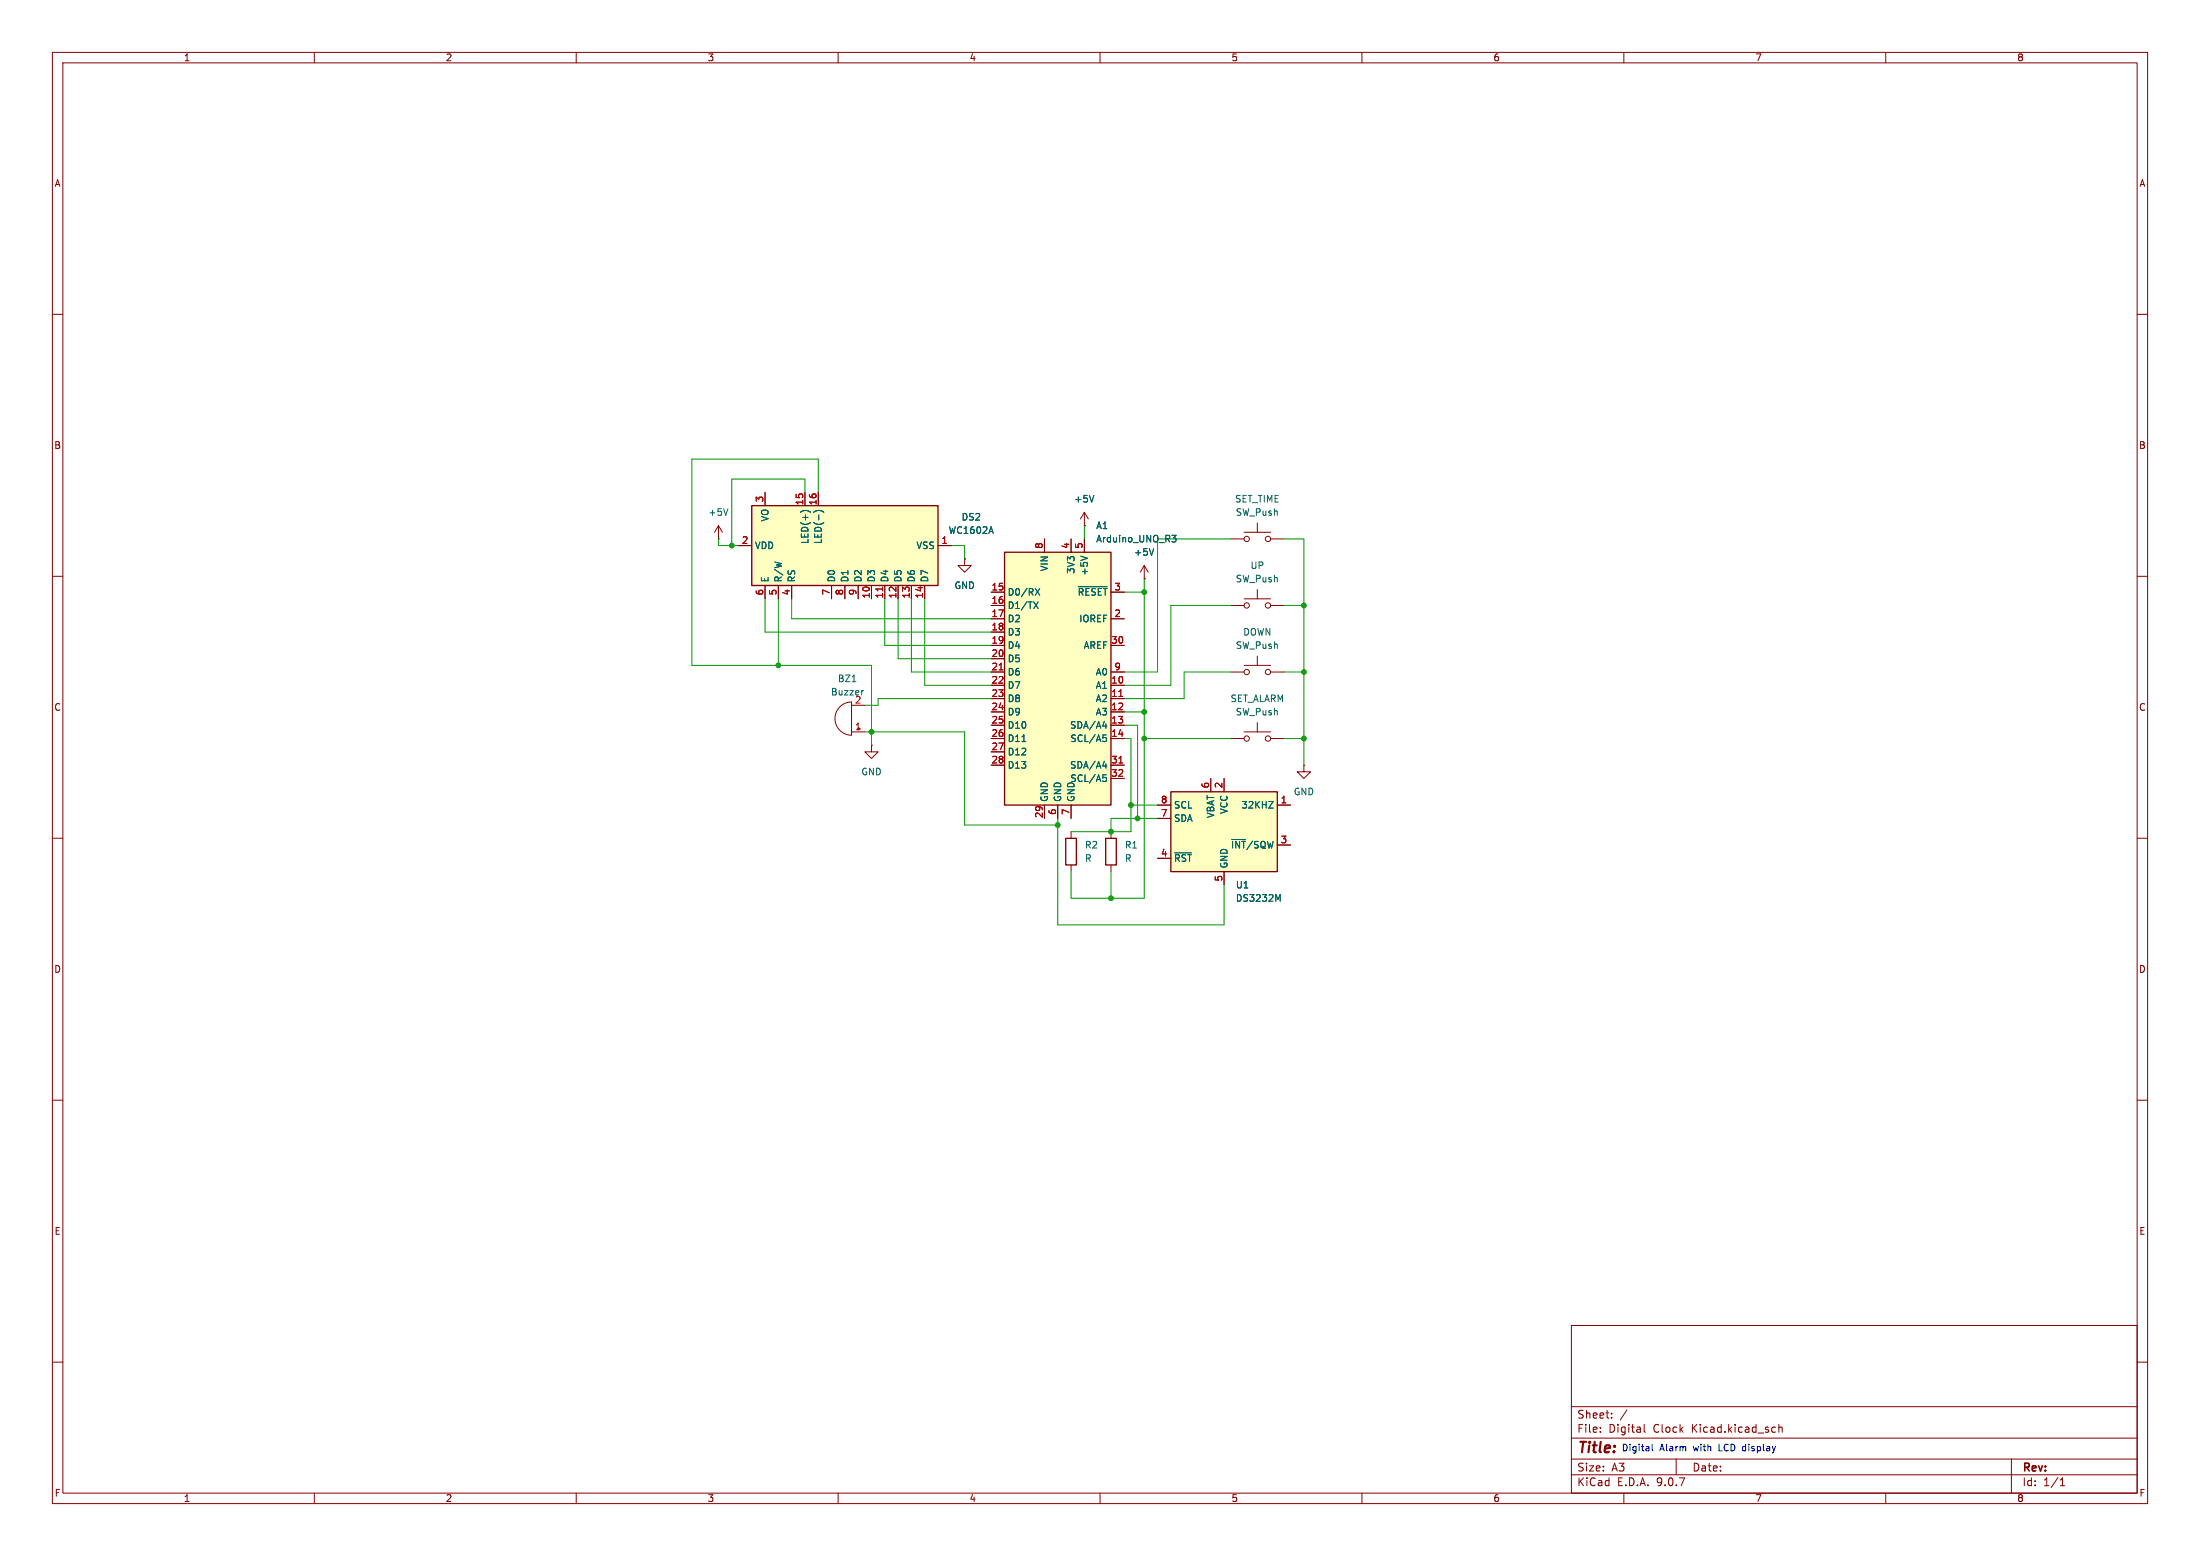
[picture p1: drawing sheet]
<svg xmlns="http://www.w3.org/2000/svg" width="420mm" height="297mm" viewBox="0 0 420 297" stroke-linecap="round" stroke-linejoin="round" font-family="sans-serif">
<g fill="none" stroke="#840000" stroke-width=".19">
<path d="M10 10h400v277h-400zM12 12h396v273h-396zM60 10v2M110 10v2M160 10v2M210 10v2M260 10v2M310 10v2M360 10v2M10 60h2M408 60h2M10 110h2"/>
<path d="M234.9 115.6h2.6M237.5 114.3h5.1M240 112.5v1.8M242.6 115.6h2.5M408 110h2M10 160h2M408 160h2M10 210h2M408 210h2M300 253h108v32h-108zM10 260h2M300 278.5h108"/>
<path d="M300 274.5h108M300 268.5h108M305.5 273.2v.2M305.5 272.5v.1M307.7 270.5v.2M307.7 269.8v.1M310.6 269.1l-1.3 1.9M313.9 271.9v1.3l.2 .2M320 278.5v3M338.5 272.4l.4 .1M338.9 273.3l-.4 .1M339.6 272.5l.2-.1 .4 .1v.9"/>
<path d="M339.6 271.9v1.5M384 278.5v6.5M408 260h2M60 285v2M110 285v2M160 285v2M210 285v2M260 285v2M300 281.5h108M310 285v2M360 285v2M393.3 283.6h.9"/>
<path d="M393.3 282.5l.4-.4v1.5"/>
<circle cx="238" cy="115.6" r=".51"/>
<circle cx="242.1" cy="115.6" r=".51"/>
</g>
<path d="M223.5 151.1h20.3v15.3h-20.3z" fill="#ffffc2"/>
<path d="M223.5 151.1h20.3v15.3h-20.3z" fill="none" stroke="#840000" stroke-width=".25"/>
<g fill="none" stroke="#840000" stroke-width=".19">
<path d="M207 97.8l-.8 1.3M207 97.8l.8 1.3M207 97.8v2.5M207 100.3h.1M234.9 128.3h2.6M237.5 127h5.1M237.5 139.7h5.1M240 125.2v1.8M240 137.9v1.8M242.6 128.3h2.5M221 153.7h2.5M221 156.2h2.5"/>
<path d="M231.1 148.6v2.5M233.7 148.6v2.5M234.9 141h2.6M242.6 141h2.5M243.8 153.7h2.6M248.9 146.1v1.2h1.3l-1.3 1.3-1.3-1.3h1.3M248.9 146.1h.1M221 163.8h2.5M233.7 166.4v2.5M243.8 161.3h2.6"/>
<circle cx="238" cy="128.3" r=".51"/>
<circle cx="242.1" cy="128.3" r=".51"/>
<circle cx="238" cy="141" r=".51"/>
<circle cx="242.1" cy="141" r=".51"/>
</g>
<path d="M208.8 94.6l-.4 1.2M242.2 153h.9l-.9 1.2h.9M224.3 162.8h3.1M244 171.7l.4-.9v1.2" fill="none" stroke="#006464" stroke-width=".19"/>
<path d="M191.8 105.4h20.3v48.3h-20.3z" fill="#ffffc2"/>
<path d="M191.8 105.4h20.3v48.3h-20.3zM211.1 160h2v5.1h-2z" fill="none" stroke="#840000" stroke-width=".25"/>
<g fill="none" stroke="#840000" stroke-width=".19">
<path d="M184.1 106.7v1.3h1.3l-1.3 1.2-1.2-1.2h1.2M184.1 106.7h.1M189.2 113h2.6M189.2 115.6h2.6M189.2 118.1h2.6M199.4 102.9v2.5M204.5 102.9v2.5M207 102.9v2.5M212.1 113h2.5M212.1 118.1h2.5M189.2 120.7h2.6M189.2 123.2h2.6"/>
<path d="M189.2 125.7h2.6M189.2 128.3h2.6M189.2 130.8h2.6M189.2 133.4h2.6M189.2 135.9h2.6M189.2 138.4h2.6M212.1 123.2h2.5M212.1 128.3h2.5M212.1 130.8h2.5M212.1 133.4h2.5M212.1 135.9h2.5M212.1 138.4h2.5"/>
<path d="M189.2 141h2.6M189.2 143.5h2.6M189.2 146.1h2.6M199.4 153.7v2.5M201.9 153.7v2.5M204.5 153.7v2.5M212.1 141h2.5M212.1 146.1h2.5M212.1 148.6h2.5M212.1 158.8v1.2M212.1 165.1v1.3"/>
</g>
<g fill="none" stroke="#006464" stroke-width=".19">
<path d="M197.3 114.9l.9 1.2M197.6 112.3l.9 1.3M198.2 114.9l-.9 1.2M198.5 112.3l-.9 1.3M205.9 112h5.5M206.3 106.1l1.3 .5M223.7 102.2h.8l-.4 .5 .3 .1 .1 .4-.2 .2h-.4M210.5 138.6h.8M211.1 138.2v.8M195.1 141.5h.7M210.5 146.2h.8M210.6 140.3h.6"/>
<path d="M210.6 147.9h.6M210.7 140.8h.3l.2 .2-.1 .5h-.4M210.7 148.4h.3l.2 .2-.1 .5-.4 .1M211.1 145.8v.8"/>
</g>
<path d="M190.7 127.9h.8M213.6 132.9h.7M213.6 145.6h.7" fill="none" stroke="#a90000" stroke-width=".19"/>
<path d="M143.5 96.5h35.6v15.3h-35.6z" fill="#ffffc2"/>
<path d="M143.5 96.5h35.6v15.3h-35.6zM203.5 160h2v5.1h-2z" fill="none" stroke="#840000" stroke-width=".25"/>
<g fill="none" stroke="#840000" stroke-width=".19">
<path d="M146 94v2.5M153.7 94v2.5M156.2 94v2.5M240 99.8v1.8M137.2 102.9h.1M137.2 100.3l-.8 1.3M137.2 100.3l.7 1.3M137.2 100.3v2.6M141 104.1h2.5M146 111.8v2.5M148.6 111.8v2.5M151.1 111.8v2.5"/>
<path d="M158.7 111.8v2.5M161.3 111.8v2.5M163.8 111.8v2.5M166.4 111.8v2.5M168.9 111.8v2.5M171.4 111.8v2.5M174 111.8v2.5M176.5 111.8v2.5M179.1 104.1h2.5M184.1 106.7h.1M189.2 113h2.6M189.2 115.6h2.6"/>
<path d="M189.2 118.1h2.6M199.4 102.9v2.5M204.5 102.9v2.5M207 100.3h.1M207 102.9v2.5M212.1 113h2.5M212.1 118.1h2.5M218.4 110.5h.1M218.4 108l-.7 1.2M218.4 108l.8 1.2M218.4 108v2.5M234.9 102.9h2.6"/>
<path d="M237.5 101.6h5.1M242.6 102.9h2.5M160.3 134.9a3.2 3.2 0 0 1 2.3-.9v6.3a3.2 3.2 0 0 1-3-1.9 3.2 3.2 0 0 1 .7-3.5zM162.6 139.7h2.5M162.6 134.6h2.5M189.2 120.7h2.6M189.2 123.2h2.6M189.2 125.7h2.6M189.2 128.3h2.6M189.2 130.8h2.6M189.2 133.4h2.6M189.2 135.9h2.6"/>
<path d="M189.2 138.4h2.6M212.1 123.2h2.5M212.1 128.3h2.5M212.1 130.8h2.5M212.1 133.4h2.5M212.1 135.9h2.5M212.1 138.4h2.5M166.4 142.2v1.3h1.2l-1.2 1.3-1.3-1.3h1.3M166.4 142.2h.1M189.2 141h2.6M189.2 143.5h2.6M189.2 146.1h2.6"/>
<path d="M199.4 153.7v2.5M201.9 153.7v2.5M204.5 153.7v2.5M204.5 158.8v1.2M212.1 141h2.5M212.1 146.1h2.5M212.1 148.6h2.5M221 153.7h2.5M221 156.2h2.5M231.1 148.6v2.5M233.7 148.6v2.5M243.8 153.7h2.6"/>
<path d="M204.5 165.1v1.3M221 163.8h2.5M233.7 166.4v2.5M243.8 161.3h2.6"/>
<circle cx="238" cy="102.9" r=".51"/>
<circle cx="242.1" cy="102.9" r=".51"/>
</g>
<path d="M168.5 112.1v.7M190.7 127.9h.8M213.6 132.9h.7M213.6 145.6h.7" fill="none" stroke="#a90000" stroke-width=".19"/>
<g fill="none" stroke="#006464" stroke-width=".19">
<path d="M139 97.1l-.4 1.3M152.8 97.8a1.46 1.46 0 0 1 1.9 0M155.3 97.8a1.46 1.46 0 0 1 2 0M208.8 94.6l-.4 1.2M197.3 114.9l.9 1.2M197.6 112.3l.9 1.3M198.2 114.9l-.9 1.2M198.5 112.3l-.9 1.3M205.9 112h5.5M206.3 106.1l1.3 .5M220.3 104.7l-.5 1.3M223.7 102.2h.8l-.4 .5 .3 .1 .1 .4-.2 .2h-.4"/>
<path d="M162.7 130.1h.7M164.9 131.8l-.3 .1M210.5 138.6h.8M211.1 138.2v.8M195.1 141.5h.7M210.5 146.2h.8M210.6 140.3h.6M210.6 147.9h.6M210.7 140.8h.3l.2 .2-.1 .5h-.4M210.7 148.4h.3l.2 .2-.1 .5-.4 .1M211.1 145.8v.8M242.2 153h.9l-.9 1.2h.9"/>
<path d="M224.3 162.8h3.1M244 171.7l.4-.9v1.2"/>
</g>
<g fill="none" stroke="#009600" stroke-width=".19">
<path d="M153.7 94v-2.6h-14v12.7M156.2 94v-6.4h-24.1v39.4h34.3v15.2M137.2 102.9v1.2h3.8M146 114.3v6.4h43.2M148.6 114.3v12.7M151.1 114.3v3.8h38.1M168.9 114.3v8.9h20.3M171.4 114.3v11.4h17.8M174 114.3v14h15.2M176.5 114.3v16.5h12.7M181.6 104.1h2.5v2.6M207 100.3v2.6"/>
<path d="M214.6 113h3.8M218.4 110.5v61h-13.9v-5.1M234.9 102.9h-13.9v25.4h-6.4M234.9 115.6h-11.4v15.2h-8.9M245.1 102.9h3.8v43.2M245.1 115.6h3.8M165.1 139.7h19v17.8h17.8M189.2 133.4h-21.6v1.2h-2.5M214.6 135.9h3.8M214.6 138.4h2.6v17.8M234.9 128.3h-8.8v5.1h-11.5M245.1 128.3h3.8"/>
<path d="M201.9 156.2v20.3h31.8v-7.6M214.6 141h1.3v17.8h-11.4M215.9 153.7h5.1M218.4 141h16.5M221 156.2h-8.9v2.6M245.1 141h3.8M212.1 166.4v5.1"/>
</g>
<path d="M315.4 275.7v1.1l.2 .1" fill="none" stroke="#0000c2" stroke-width=".19"/>
<g fill="#009600" stroke="#009600" stroke-width=".19">
<circle cx="248.9" cy="128.3" r=".46"/>
<circle cx="248.9" cy="115.6" r=".46"/>
<circle cx="218.4" cy="113" r=".46"/>
<circle cx="218.4" cy="135.9" r=".46"/>
<circle cx="166.4" cy="139.7" r=".46"/>
<circle cx="148.6" cy="127" r=".46"/>
<circle cx="139.7" cy="104.1" r=".46"/>
<circle cx="212.1" cy="158.8" r=".46"/>
<circle cx="212.1" cy="171.5" r=".46"/>
<circle cx="248.9" cy="141" r=".46"/>
<circle cx="217.2" cy="156.2" r=".46"/>
<circle cx="201.9" cy="157.5" r=".46"/>
<circle cx="215.9" cy="153.7" r=".46"/>
<circle cx="218.4" cy="141" r=".46"/>
</g>
<text font-size="2.8" fill="#840000" x="301" y="277.9">Title:</text>
<g font-size="2.1" fill="#840000">
<text x="301" y="273.7">File:</text>
<text x="301" y="271">Sheet:</text>
<text x="307.1" y="273.7">Digital</text>
<text x="315.7" y="273.7">Clock</text>
<text x="323.1" y="273.7">Kicad.kicad_sch</text>
<text x="301" y="281.1">Size:</text>
<text x="307.6" y="281.1">A3</text>
<text x="323" y="281.1">Date:</text>
<text x="386" y="281.3">Rev:</text>
<text x="301" y="283.9">KiCad</text>
<text x="308.7" y="283.9">E.D.A.</text>
<text x="316.3" y="283.9">9.0.7</text>
<text x="386" y="283.9">Id:</text>
<text x="390.1" y="283.9">1/1</text>
</g>
<g font-size="1.8" fill="#840000">
<text x="35" y="11.9">1</text>
<text x="85" y="11.9">2</text>
<text x="135" y="11.9">3</text>
<text x="185" y="11.9">4</text>
<text x="235" y="11.9">5</text>
<text x="285" y="11.9">6</text>
<text x="335" y="11.9">7</text>
<text x="385" y="11.9">8</text>
<text x="10.3" y="35.9">A</text>
<text x="408.3" y="35.9">A</text>
<text x="10.3" y="85.9">B</text>
<text x="408.2" y="85.9">B</text>
<text x="10.3" y="135.9">C</text>
<text x="408.2" y="135.9">C</text>
<text x="10.3" y="185.9">D</text>
<text x="408.2" y="185.9">D</text>
<text x="10.3" y="235.9">E</text>
<text x="408.3" y="235.9">E</text>
<text x="10.3" y="285.9">F</text>
<text x="35" y="286.9">1</text>
<text x="85" y="286.9">2</text>
<text x="135" y="286.9">3</text>
<text x="185" y="286.9">4</text>
<text x="235" y="286.9">5</text>
<text x="285" y="286.9">6</text>
<text x="335" y="286.9">7</text>
<text x="385" y="286.9">8</text>
<text x="408.3" y="285.9">F</text>
</g>
<g font-size="1.8" fill="#a90000">
<text x="145.8" y="96" transform="rotate(-90 145.8 96)">3</text>
<text x="153.4" y="96.6" transform="rotate(-90 153.4 96.6)">15</text>
<text x="156" y="96.6" transform="rotate(-90 156 96.6)">16</text>
<text x="141.5" y="103.9">2</text>
<text x="179.6" y="103.9">1</text>
<text x="199.1" y="104.8" transform="rotate(-90 199.1 104.8)">8</text>
<text x="204.2" y="104.8" transform="rotate(-90 204.2 104.8)">4</text>
<text x="206.8" y="104.8" transform="rotate(-90 206.8 104.8)">5</text>
<text x="145.8" y="113.7" transform="rotate(-90 145.8 113.7)">6</text>
<text x="148.3" y="113.7" transform="rotate(-90 148.3 113.7)">5</text>
<text x="150.9" y="113.7" transform="rotate(-90 150.9 113.7)">4</text>
<text x="158.5" y="113.7" transform="rotate(-90 158.5 113.7)">7</text>
<text x="161" y="113.7" transform="rotate(-90 161 113.7)">8</text>
<text x="163.6" y="113.7" transform="rotate(-90 163.6 113.7)">9</text>
<text x="189.2" y="112.8">15</text>
<text x="212.7" y="112.8">3</text>
<text x="166.1" y="114.3" transform="rotate(-90 166.1 114.3)">10</text>
<text x="168.7" y="114.3" transform="rotate(-90 168.7 114.3)">11</text>
<text x="171.2" y="114.3" transform="rotate(-90 171.2 114.3)">12</text>
<text x="173.7" y="114.3" transform="rotate(-90 173.7 114.3)">13</text>
<text x="176.3" y="114.3" transform="rotate(-90 176.3 114.3)">14</text>
<text x="189.2" y="115.3">16</text>
<text x="189.2" y="117.9">17</text>
<text x="212.7" y="117.9">2</text>
<text x="189.2" y="120.4">18</text>
<text x="189.2" y="122.9">19</text>
<text x="189.2" y="125.5">20</text>
<text x="212" y="122.9">30</text>
<text x="189.2" y="128">21</text>
<text x="189.2" y="130.6">22</text>
<text x="212" y="130.6">10</text>
<text x="212.7" y="128">9</text>
<text x="189.2" y="133.1">23</text>
<text x="189.2" y="135.6">24</text>
<text x="212" y="133.1">11</text>
<text x="212" y="135.6">12</text>
<text x="163.1" y="139.4">1</text>
<text x="189.2" y="138.2">25</text>
<text x="189.2" y="140.7">26</text>
<text x="189.2" y="143.3">27</text>
<text x="212" y="138.2">13</text>
<text x="212" y="140.7">14</text>
<text x="189.2" y="145.8">28</text>
<text x="212" y="145.8">31</text>
<text x="212" y="148.3">32</text>
<text x="201.7" y="155.6" transform="rotate(-90 201.7 155.6)">6</text>
<text x="204.2" y="155.6" transform="rotate(-90 204.2 155.6)">7</text>
<text x="221.5" y="153.4">8</text>
<text x="221.5" y="156">7</text>
<text x="230.9" y="150.6" transform="rotate(-90 230.9 150.6)">6</text>
<text x="233.4" y="150.6" transform="rotate(-90 233.4 150.6)">2</text>
<text x="244.4" y="153.4">1</text>
<text x="199.1" y="156.3" transform="rotate(-90 199.1 156.3)">29</text>
<text x="244.4" y="161">3</text>
<text x="221.5" y="163.6">4</text>
<text x="233.4" y="168.3" transform="rotate(-90 233.4 168.3)">5</text>
</g>
<g font-size="1.8" fill="#006464">
<text x="135.1" y="98.7">+5V</text>
<text x="146.9" y="99.7" transform="rotate(-90 146.9 99.7)">VO</text>
<text x="183.5" y="99.6">DS2</text>
<text x="205" y="96.1">+5V</text>
<text x="209.2" y="101.2">A1</text>
<text x="235.7" y="96.1">SET_TIME</text>
<text x="235.8" y="98.7">SW_Push</text>
<text x="144" y="105">VDD</text>
<text x="154.5" y="103.9" transform="rotate(-90 154.5 103.9)">LED(+)</text>
<text x="157.1" y="103.9" transform="rotate(-90 157.1 103.9)">LED(-)</text>
<text x="174.9" y="105">VSS</text>
<text x="181" y="102.1">WC1602A</text>
<text x="209.2" y="103.7">Arduino_UNO_R3</text>
<text x="216.4" y="106.3">+5V</text>
<text x="146.9" y="111.3" transform="rotate(-90 146.9 111.3)">E</text>
<text x="149.5" y="111.3" transform="rotate(-90 149.5 111.3)">R/W</text>
<text x="152" y="111.3" transform="rotate(-90 152 111.3)">RS</text>
<text x="159.6" y="111.3" transform="rotate(-90 159.6 111.3)">D0</text>
<text x="162.2" y="111.3" transform="rotate(-90 162.2 111.3)">D1</text>
<text x="164.7" y="111.3" transform="rotate(-90 164.7 111.3)">D2</text>
<text x="167.2" y="111.3" transform="rotate(-90 167.2 111.3)">D3</text>
<text x="169.8" y="111.3" transform="rotate(-90 169.8 111.3)">D4</text>
<text x="172.3" y="111.3" transform="rotate(-90 172.3 111.3)">D5</text>
<text x="174.9" y="111.3" transform="rotate(-90 174.9 111.3)">D6</text>
<text x="177.4" y="111.3" transform="rotate(-90 177.4 111.3)">D7</text>
<text x="182.1" y="112.6">GND</text>
<text x="192.3" y="113.9">D0/RX</text>
<text x="200.3" y="109.1" transform="rotate(-90 200.3 109.1)">VIN</text>
<text x="205.3" y="109.6" transform="rotate(-90 205.3 109.6)">3V3</text>
<text x="205.6" y="113.9">~{RESET}</text>
<text x="207.9" y="110" transform="rotate(-90 207.9 110)">+5V</text>
<text x="235.8" y="111.4">SW_Push</text>
<text x="238.6" y="108.8">UP</text>
<text x="192.3" y="116.4">D1/TX</text>
<text x="192.3" y="119">D2</text>
<text x="205.9" y="119">IOREF</text>
<text x="192.3" y="121.5">D3</text>
<text x="192.3" y="124.1">D4</text>
<text x="206.8" y="124.1">AREF</text>
<text x="235.8" y="124.1">SW_Push</text>
<text x="237.2" y="121.5">DOWN</text>
<text x="159.9" y="130.4">BZ1</text>
<text x="192.3" y="126.6">D5</text>
<text x="192.3" y="129.1">D6</text>
<text x="192.3" y="131.7">D7</text>
<text x="209.1" y="129.1">A0</text>
<text x="209.1" y="131.7">A1</text>
<text x="158.5" y="132.9">Buzzer</text>
<text x="163.1" y="134.4">2</text>
<text x="192.3" y="134.2">D8</text>
<text x="192.3" y="136.8">D9</text>
<text x="209.1" y="134.2">A2</text>
<text x="209.1" y="136.8">A3</text>
<text x="234.8" y="134.2">SET_ALARM</text>
<text x="235.8" y="136.8">SW_Push</text>
<text x="192.3" y="139.3">D10</text>
<text x="192.3" y="141.8">D11</text>
<text x="204.2" y="139.3">SDA/A4</text>
<text x="204.2" y="141.8">SCL/A5</text>
<text x="164.3" y="148.2">GND</text>
<text x="192.3" y="144.4">D12</text>
<text x="192.3" y="146.9">D13</text>
<text x="204.2" y="146.9">SDA/A4</text>
<text x="204.2" y="149.5">SCL/A5</text>
<text x="200.3" y="153.2" transform="rotate(-90 200.3 153.2)">GND</text>
<text x="202.8" y="153.2" transform="rotate(-90 202.8 153.2)">GND</text>
<text x="205.3" y="153.2" transform="rotate(-90 205.3 153.2)">GND</text>
<text x="224" y="154.5">SCL</text>
<text x="234.5" y="155.5" transform="rotate(-90 234.5 155.5)">VCC</text>
<text x="236.9" y="154.5">32KHZ</text>
<text x="246.9" y="152">GND</text>
<text x="224" y="157.1">SDA</text>
<text x="232" y="156.3" transform="rotate(-90 232 156.3)">VBAT</text>
<text x="207" y="162.2">R2</text>
<text x="207" y="164.7">R</text>
<text x="214.6" y="162.2">R1</text>
<text x="214.6" y="164.7">R</text>
<text x="224" y="164.7">~{RST}</text>
<text x="234.5" y="165.9" transform="rotate(-90 234.5 165.9)">GND</text>
<text x="234.9" y="162.2">~{INT}/SQW</text>
<text x="235.8" y="172.3">DS3232M</text>
<text x="235.8" y="169.8">U1</text>
</g>
<g font-size="1.8" fill="#0000c2">
<text x="309.5" y="277.2">Digital</text>
<text x="316.8" y="277.2">Alarm</text>
<text x="323.4" y="277.2">with</text>
<text x="328.4" y="277.2">LCD display</text>
</g>
</svg>
